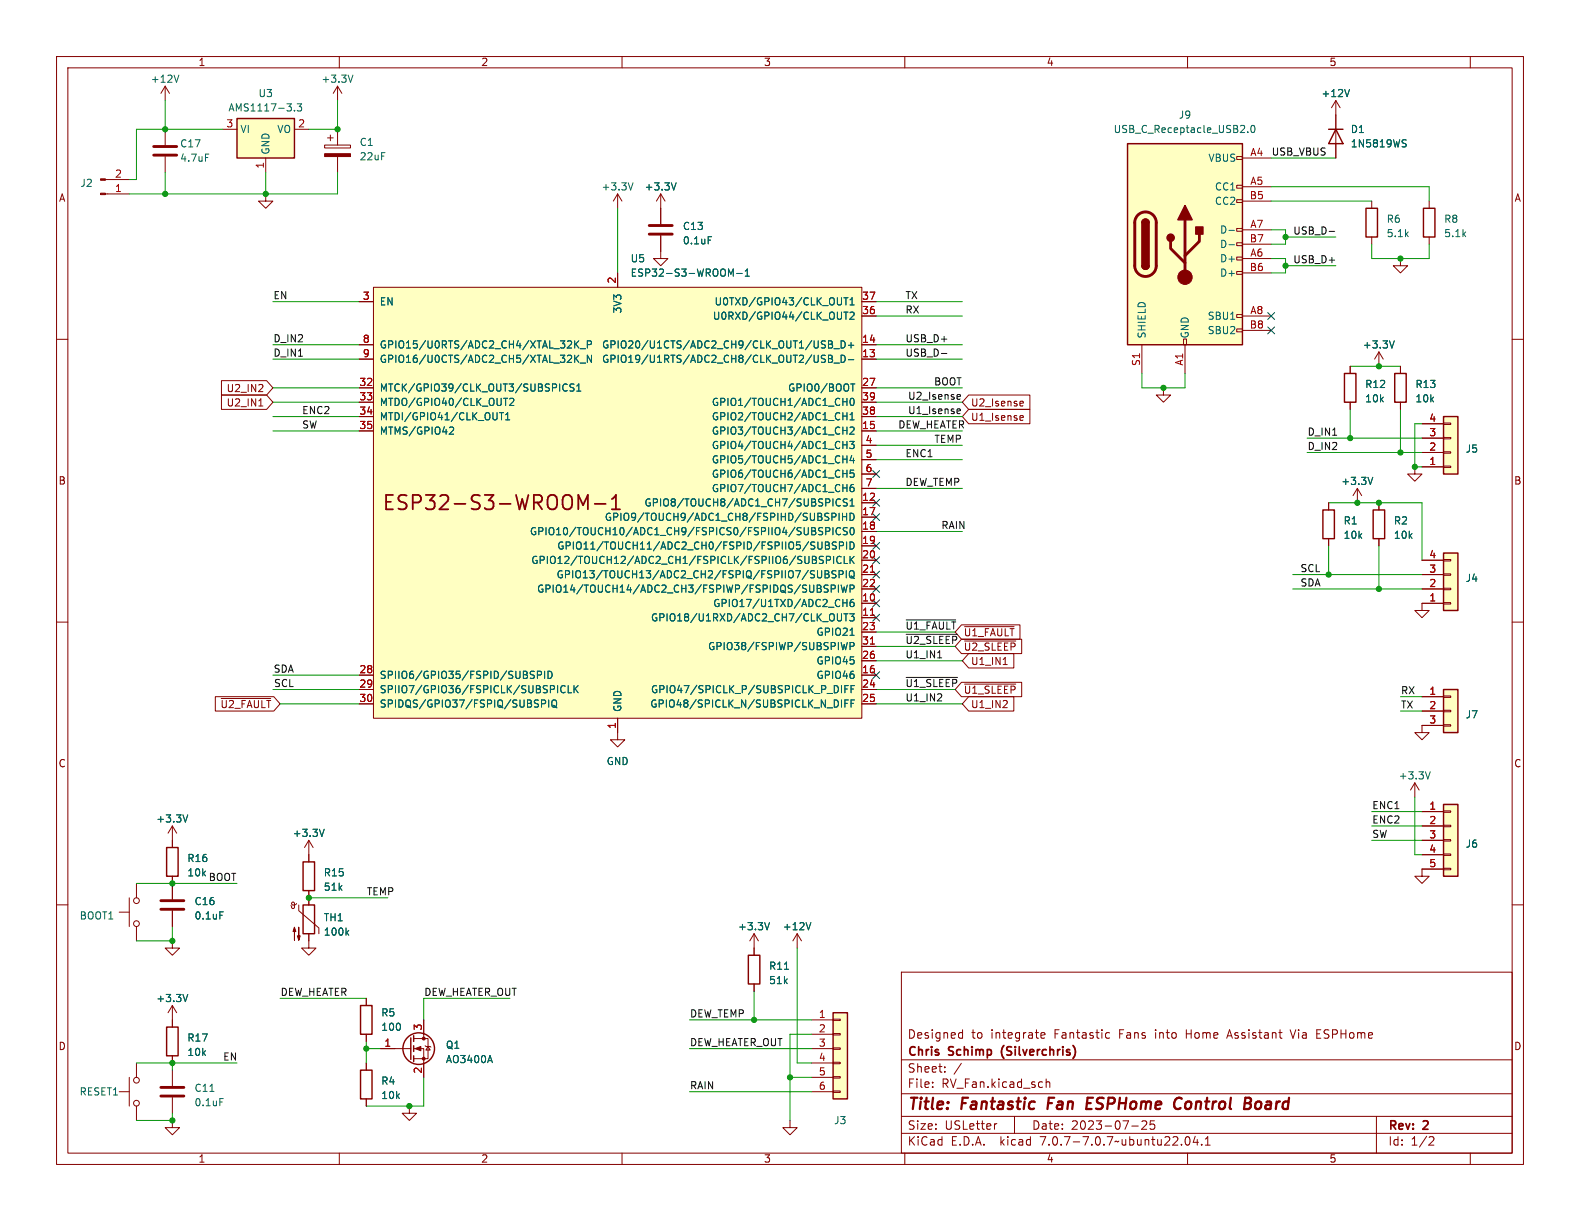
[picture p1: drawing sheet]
<svg xmlns="http://www.w3.org/2000/svg" width="279mm" height="216mm" viewBox="0 0 279 216" stroke-linecap="round" stroke-linejoin="round" font-family="sans-serif">
<g fill="none" stroke="#840000" stroke-width=".18">
<path d="M10 10h259.4v195.9h-259.4zM12 12h255.4v191.9h-255.4zM29.2 15.2l-.8 1.3M29.2 15.2v2.6M29.2 15.2l.8 1.3M59.7 15.2l-.8 1.3M59.7 15.2v2.6M59.7 15.2l.8 1.3M60 10v2M110 10v2M160 10v2M210 10v2"/>
<path d="M236.2 17.8v10.1M236.2 17.8l-.7 1.3M236.2 17.8l.8 1.3M260 10v2M18.6 31.8h4.3M18.6 34.3h4.3M29.2 22.9v2.8M29.2 27.7v2.8M39.4 22.9h2.5M47 34.3v1.3h1.3l-1.3 1.2-1.3-1.2h1.3M47 27.9v2.6M52.1 22.9h2.5"/>
<path d="M57.4 25.7h4.6v.5h-4.6zM57.9 24.4h1M58.4 23.9v1M59.7 22.9v2.8M59.7 27.7v2.8M109.2 34.3v2.5M109.2 34.3l-.7 1.3M109.2 34.3l.8 1.3M116.8 34.3v5.3M116.8 34.3l-.7 1.3M116.8 34.3l.8 1.3M218.7 35.3h1v.5h-1z"/>
<path d="M218.7 32.8h1v.5h-1zM218.7 27.7h1v.5h-1zM219.7 27.9h5.1M219.7 33h5.1M219.7 35.6h5.1M242.6 35.6v1.2M252.7 35.6v1.2M10 60h2M63.5 53.3h2.5M66 50.8h86.4v76.2h-86.4zM109.2 48.3v2.5M116.8 41.7v4h1.3l-1.3 1.3-1.2-1.3h1.2"/>
<path d="M152.4 55.9h2.5M152.4 53.3h2.5M209.3 59.9h.5v1.1h-.5zM218.7 58.2h1v.5h-1zM218.7 55.6h1v.5h-1zM218.7 48h1v.5h-1zM218.7 45.5h1v.5h-1zM218.7 42.9h1v.5h-1zM218.7 40.4h1v.5h-1zM219.7 45.7h5.1M219.7 40.6h5.1M219.7 55.9h5.1"/>
<path d="M219.7 48.3h5.1M219.7 43.2h5.1M219.7 58.4h5.1M242.6 41.9v1.3M247.6 45.7v1.3h1.3l-1.3 1.3-1.2-1.3h1.2M252.7 41.9v1.3M267.4 60h2M39.2 67.3h7.9l1.2 1.3-1.2 1.3h-7.9zM39.2 69.8h7.9l1.2 1.3-1.2 1.3h-7.9zM45.8 71.8h.7M63.5 63.5h2.5M63.5 61h2.5"/>
<path d="M63.5 76.2h2.5M63.5 68.6h2.5M63.5 71.1h2.5M63.5 73.7h2.5M152.4 63.5h2.5M152.4 61h2.5M152.4 76.2h2.5M152.4 68.6h2.5M152.4 71.1h2.5M152.4 73.7h2.5M152.4 78.7h2.5M171.3 69.8h10.8v2.6h-10.8l-1.1-1.3z"/>
<path d="M171.3 72.4h10.8v2.5h-10.8l-1.1-1.2zM180.5 70.9l.4 .1 .1 .2-.6 .2M180.5 73.5h.4l.1 .3-.6 .1M180.9 71.7l-.4 .1M180.9 74.3h-.4M201.9 61v5M205.7 68.6v1.3h1.3l-1.3 1.2-1.2-1.2h1.2M209.5 61v5M238.8 64.8v1.2M238.8 71.1v1.3M243.8 62.2l-.7 1.3M243.8 62.2v2.6"/>
<path d="M243.8 62.2l.8 1.3M247.6 64.8v1.2M247.6 71.1v1.3M251.5 77.5h3.8M251.5 74.9h3.8M255.3 74.8h1.2v.3h-1.2zM255.3 77.3h1.2v.3h-1.2zM255.3 79.9h1.2v.2h-1.2zM152.4 88.9h2.5M152.4 91.4h2.5M152.4 94h2.5M152.4 96.5h2.5"/>
<path d="M152.4 99.1h2.5M152.4 81.3h2.5M152.4 83.8h2.5M152.4 86.4h2.5M234.9 88.9v1.3M234.9 95.3v1.2M240 86.4l-.7 1.2M240 86.4v2.5M240 86.4l.8 1.2M243.8 88.9v1.3M243.8 95.3v1.2M250.2 82.6v1.2h1.3l-1.3 1.3-1.3-1.3h1.3"/>
<path d="M251.5 82.6h3.8M251.5 80h3.8M251.5 99.1h3.8M255.3 82.4h1.2v.3h-1.2zM255.3 98.9h1.2v.3h-1.2zM10 110h2M63.5 119.4h2.5M152.4 106.7h2.5M152.4 109.2h2.5M152.4 119.4h2.5M152.4 101.6h2.5M152.4 104.1h2.5"/>
<path d="M152.4 111.8h2.5M152.4 116.8h2.5M152.4 114.3h2.5M170 113h10.7v2.6h-10.7l-1.1-1.3zM170 110.5h10.4v2.5h-10.4l-1.1-1.2zM170.6 113.3h9M170.6 110.8h8.7M171.3 115.6h8v2.5h-8l-1.1-1.3zM177.4 117.5h.7M251.5 101.6h3.8M251.5 104.1h3.8M255.3 101.5h1.2v.2h-1.2z"/>
<path d="M255.3 104h1.2v.3h-1.2zM255.3 106.6h1.2v.2h-1.2zM255.3 106.7h-3.8v1.3h1.2l-1.2 1.2-1.3-1.2h1.3M267.4 110h2M38.1 123.2h10.3l1.1 1.3-1.1 1.2h-10.3zM39.1 123.5h8.8M63.5 121.9h2.5M63.5 124.5h2.5M109.2 127v3.8h1.3l-1.3 1.3-1.3-1.3h1.3M152.4 121.9h2.5M152.4 124.5h2.5M170 120.6h10.7v2.6h-10.7l-1.1-1.3z"/>
<path d="M170.6 121h9M171.3 123.2h8v2.5h-8l-1.1-1.2zM250.2 138.4l-.8 1.3M250.2 138.4v2.6M250.2 138.4l.8 1.3M251.5 123.2h3.8M251.5 125.7h3.8M255.3 128.1h1.2v.3h-1.2zM255.3 125.6h1.2v.3h-1.2zM255.3 123.1h1.2v.2h-1.2zM255.3 128.3h-3.8v1.2h1.2l-1.2 1.3-1.3-1.3h1.3M10 160h2"/>
<path d="M22.9 158.8v5M24.1 156.2v2.6M30.5 146.1v3.8M30.5 154.9v4.1M30.5 146.1l.7 1.2M30.5 146.1l-.8 1.2M52.5 159.8l-.3 .2h-.3l-.3-.1v-.3l.3-.1 .2 .2v.7l-.2 .2h-.3l-.2-.5M54.6 148.6v3.8M54.6 157.5v2.5M54.6 148.6l-.8 1.3M54.6 148.6l.8 1.3M251.5 143.5h3.8"/>
<path d="M251.5 146.1h3.8M251.5 148.6h3.8M251.5 151.1h3.8M255.3 153.5h1.2v.3h-1.2zM255.3 151h1.2v.3h-1.2zM255.3 148.5h1.2v.2h-1.2zM255.3 145.9h1.2v.3h-1.2zM255.3 143.4h1.2v.2h-1.2zM255.3 153.7h-3.8v1.2h1.2l-1.2 1.3-1.3-1.3h1.3M267.4 160h2M21.1 161.3h1.8M24.1 163.8v2.6"/>
<path d="M30.5 166.4v1.2h-1.3l1.3 1.3 1.2-1.3h-1.2M30.5 177.8l-.8 1.3M30.5 161v2.8M30.5 177.8v3.8M30.5 177.8l.7 1.3M52.8 160v1l3.6 3.1v1M54.6 165.1v2.5h1.3l-1.3 1.3-1.3-1.3h1.3M64.8 176.5v1.3M133.3 165.1v3.8M133.3 174v1.3M133.3 165.1l-.7 1.3M133.3 165.1l.8 1.3"/>
<path d="M141 165.1l-.8 1.3M141 165.1v2.5M141 165.1l.7 1.3M159.4 171.9h108v32h-108zM21.1 193h1.8M22.9 190.5v5.1M24.1 188v2.5M24.1 195.6v2.5M30.5 198.1v1.3h1.2l-1.2 1.3-1.3-1.3h1.3M30.5 186.7v1.3M30.5 189.2v2.8M30.5 194.1v2.8"/>
<path d="M64.8 182.9v1.3M64.8 188v1.2M64.8 194.3v1.3M67.3 185.4h5.3M72.4 195.6v1.3h1.3l-1.3 1.2-1.3-1.2h1.3M73.2 185.4h1.7v5.1M73.2 183.6h2.5v3.6h-2.5M74.9 180.3v3.3M75.2 184.9l.1 .1h.8l.1 .2M75.7 185l.4 .7h-.8zM139.7 198.1v1.3h1.3l-1.3 1.3-1.3-1.3h1.3M143.5 185.4h3.8"/>
<path d="M143.5 193h3.8M143.5 180.3h3.8M143.5 182.9h3.8M143.5 188h3.8M143.5 190.5h3.8M147.3 192.9h1.3v.3h-1.3zM147.3 190.4h1.3v.2h-1.3zM147.3 187.8h1.3v.3h-1.3zM147.3 185.3h1.3v.2h-1.3zM147.3 182.8h1.3v.2h-1.3zM147.3 180.2h1.3v.3h-1.3zM159.4 197.4h108"/>
<path d="M159.4 193.4h108M159.4 187.4h108M164.9 192.1v.2M164.9 191.4v.1M167.1 189.4v.2M167.1 188.7v.1M169.8 182.6l.4 .1M170 188l-1.3 1.9M170.2 182.1v1.5M170.2 183.5l-.4 .1M176.3 198.7l-.3 .1M179.4 197.4v3"/>
<path d="M184.1 183.1l.7-.2-.1-.2-.4-.1-.2 .2v.7h.6M185 190.8v1.5M185 191.4l.2-.1 .4 .1v.9M195.6 183.5h.6M195.6 182.7h.6M200.1 199.1h1.2M201.9 198.3l.6-.1 .2 .1 .1 .3-.9 1.1h.9M204.1 198.2h-.7v.7l.2-.1h.5l.1 .2-.1 .5-.2 .2-.5-.2M217.1 183.2h.7M217.4 182.1l-.5 1.5M228.1 182.1l.5 1.5M232.9 182.8h.5"/>
<path d="M233.6 182.1h-.7v1.5h.7M243.4 197.4v6.5M60 203.9v2M110 203.9v2M159.4 200.4h108M160 203.9v2M209.7 201.1l.2-.1a.81 .81 0 0 1 .6 .6 .81 .81 0 0 1-.3 .8l-.1 .1a.81 .81 0 0 1-.4-1.4zM210 203.9v2M211.4 200.9l-.4 1.1h.9M211.7 201.5v1M212.5 202.3v.2M213.1 202.5h.9"/>
<path d="M213.1 201.4l.5-.4v1.5M252.9 201l.5 .1 .2 .3-1 1.1h1M260 203.9v2"/>
<circle cx="24.1" cy="159.3" r=".51"/>
<circle cx="24.1" cy="163.3" r=".51"/>
<circle cx="24.1" cy="195.1" r=".51"/>
<circle cx="24.1" cy="191" r=".51"/>
</g>
<path d="M185.5 194.1l-.3 2M192.2 195.1h.7M193.3 194.1h-1l-.2 2h.9M208.1 194.2a.67 .67 0 0 1 .9 .1M208.8 195.9a.73 .73 0 0 1-.9 .1M221.1 195.2l.1 .5M221.2 194.3v.2l-.1 .4M222.7 194.8a.62 .62 0 0 0-.7 .4v.7l.3 .2h.3" fill="none" stroke="#840000" stroke-width=".4"/>
<g fill="none" stroke="#840000" stroke-width=".25">
<path d="M41.9 21h10.2v6.9h-10.2zM199.4 25.4h20.3v35.6h-20.3zM201.9 39.4a.64 .64 0 0 1 .7-.7 .64 .64 0 0 1 .6 .7M234.9 22.9h2.6M236.2 22.9l1.3 2.5h-2.6zM241.6 36.8h2v5.1h-2zM251.7 36.8h2v5.1h-2zM201.9 47a.64 .64 0 0 0 .7 .6 .64 .64 0 0 0 .6-.6M237.7 66h2.1v5.1h-2.1zM246.6 66h2.1v5.1h-2.1zM255.3 73.7h2.5v10.1h-2.5zM233.9 90.2h2.1v5.1h-2.1z"/>
<path d="M242.8 90.2h2.1v5.1h-2.1zM255.3 97.8h2.5v10.2h-2.5zM255.3 121.9h2.5v7.6h-2.5zM29.5 149.9h2v5h-2zM53.6 152.4h2v5.1h-2zM255.3 142.2h2.5v12.7h-2.5zM53.6 160h2v5.1h-2zM63.8 177.8h2v5.1h-2zM132.3 168.9h2.1v5.1h-2.1zM147.3 179.1h2.6v15.2h-2.6zM29.5 181.6h2v5.1h-2zM63.8 189.2h2v5.1h-2z"/>
<path d="M72.6 183.5v3.8M73.2 183.1v1.1M73.2 184.9v1M73.2 186.7v1"/>
<circle cx="74" cy="185.4" r="2.79"/>
</g>
<g fill="none" stroke="#006464" stroke-width=".18">
<path d="M31.6 13.3l-.4 1.2M52.1 19.5v.1M52.6 18.4h.7l-.4 .4 .4 .2v.5l-.2 .1-.5-.1M62.4 13.3l-.4 1.2M238.6 15.8l-.4 1.3M36.3 27.2h.6M111.9 32.3l-.4 1.3M119.6 32.3l-.5 1.3M220.6 23.3v.1M221.3 22.3l.2-.1a.68 .68 0 0 1 .4 .6 .68 .68 0 0 1-.4 .6l-.2-.1-.1-.3zM248.2 25.3l.3 .1 .2 .3-.3 .3h-.3M248.2 24.7l.5 .1"/>
<path d="M125.2 41.9h.6M129.2 48.5l.5-.9v1.2M130.3 48.4h.9M131.8 48.8h.7M131.8 47.9l.3-.3v1.2M149.2 55.2h.8M149.2 52.6h.8M149.6 52.6v1.3M149.6 55.2v1.3M150.3 55.3l.5-.1 .2 .4-.7 .9h.7M150.3 53l.4-.4v1.3M150.3 53.9h.7"/>
<path d="M217.3 40.7h1M217.3 43.3h1M79.7 75.5l.4 .1 .1 .3-.8 .9h.8M88.3 73h.7M88.7 73v1.2M89 70.4h.8M89.4 70.4v1.3M89.4 74.2h.7M89.4 73.3l.4-.3v1.2M90.1 70.6l.5-.2 .3 .4-.8 .9h.8M100.3 68a.6 .6 0 0 0-.8 .4 .6 .6 0 0 0 .6 .8l.2-.2M101.5 68l-.5-.1-.2 .1v.4l.6 .2 .1 .3-.2 .3-.5-.1"/>
<path d="M101.6 60.3v1.2M101.6 62.8v1.3M101.8 60.8l.6 .7M101.8 63.4l.6 .7M102 69.2h.7M102 68.3l.4-.4v1.3M102.4 60.3l-.8 .7M102.4 62.8l-.8 .7M102.6 64.2h1M102.6 61.7h1M103.9 60.9h.6l.1-.2-.1-.3-.6-.1v1.2M104.6 62.8v1.3l-.7-1.3v1.3"/>
<path d="M145.8 62.8l.2 .1M145.9 63.6v.4M146.5 60.3h.4l.3 .2-.3 .4 .3 .1v.3l-.2 .2h-.5zM146.5 62.8h.4l.3 .3-.3 .3 .3 .1v.3l-.2 .3h-.5zM146.5 63.4h.4M146.5 60.9h.4M147.5 64.2h.9M147.5 61.7h.9M148.7 62.8a.64 .64 0 0 1 .8 .6 .64 .64 0 0 1-.8 .7zM148.7 60.3a.64 .64 0 0 1 .8 .6 .64 .64 0 0 1-.8 .6zM149 73v1.2M149 76.1h.8"/>
<path d="M149 73.6h.8M149 71h.8M149 78.7h.8M149.8 70.4v1.3M149.8 73v1.2M149.8 75.5v1.3M149.8 78v1.3M150 63.6h1M150 61.1h1M150.3 78h.7l-.4 .5 .4 .2v.5l-.2 .1-.5-.1M150.3 75.6l.5-.1 .2 .4-.7 .9h.7M150.3 73.3l.4-.3v1.2"/>
<path d="M150.3 74.2h.7M150.4 67.9h.8M150.5 70.5l.1-.1a.68 .68 0 0 1 .5 .7 .68 .68 0 0 1-.5 .6 .84 .84 0 0 1-.1-1.2zM150.5 60.6v.9M150.8 67.9v1.3M246.6 60.3l-.5 1.2M144.9 98.7l.7 .6-.2 .3h-.5M145.4 95.8v1.1l-.2 .1-.3 .1M145.5 93.4l-.5-.1-.2 .1v.4l.6 .2 .1 .3-.3 .3-.4-.1M145.6 98.4h-.5l-.2 .2M146 95.8h.4l.2 .3-.2 .3 .2 .2 .1 .3-.3 .2h-.4zM146 96.4h.4"/>
<path d="M146 94l.6-.1 .1-.2v-.3l-.7-.1v1.3M146.1 99h.6l.2-.2-.1-.3-.7-.1v1.2M147.1 91.4h.6l.1-.2v-.3l-.7-.2v1.3M147.3 93.3v1.3M147.4 98.4v1.2M147.9 95.9l-.5-.1-.2 .3 .1 .3 .5 .2v.4l-.1 .1-.5-.1M148.4 90.7v1.3M148.4 96.5l.6-.1 .2-.1-.1-.3-.7-.2v1.3M148.6 88.3a.6 .6 0 0 0-.8 .5 .6 .6 0 0 0 .6 .7l.2-.1M148.6 93.4a.6 .6 0 0 0-.8 .4 .6 .6 0 0 0 .6 .8l.2-.2M148.7 98.5a.6 .6 0 0 0-.8 .4 .6 .6 0 0 0 .6 .7l.2-.1M149 90.7v1.3"/>
<path d="M149 91.4h.7M149 81.2h.8M149 83.7h.8M149 86.3h.8M149.3 98.4v1.2h.6M149.7 90.7v1.3M149.7 95.8v1.3M149.8 80.6v1.3M149.8 83.1v1.3M149.8 85.7v1.2M149.8 88.3l-.5-.1-.2 .3 .1 .3 .6 .2v.4l-.2 .1-.5-.1M149.8 93.4l-.5-.1-.2 .2 .1 .3 .6 .3v.3l-.2 .2-.5-.1"/>
<path d="M150.3 90.7a.64 .64 0 0 1 .7 .7 .64 .64 0 0 1-.7 .6zM150.3 95.8a.64 .64 0 0 1 .7 .7 .64 .64 0 0 1-.7 .6zM150.3 98.4v1.2M150.3 89.5h.7M150.3 88.6l.4-.4v1.3M150.5 93.4l.1-.1a.68 .68 0 0 1 .5 .6 .68 .68 0 0 1-.5 .7 .84 .84 0 0 1-.1-1.2zM150.5 98.9l.5 .7M150.6 80.5l-.3 .9h.8M150.9 85.7h-.3a.86 .86 0 0 0 0 1.2l.4-.1v-.4l-.2-.2h-.4l-.1 .2M150.9 81v.9M151 83.1h-.6l-.1 .6 .2-.1 .4 .1 .1 .2v.4l-.2 .1-.5-.1M151 98.4l-.7 .7"/>
<path d="M242.8 84.4l-.5 1.3M94 119.3l.4 .1 .1 .3-.3 .3h-.3M94 118.7l.5 .1M95 119.4l.6-.1 .2-.2-.1-.3-.7-.1v1.3M96.3 118.7v1.3M96.9 118.7a.64 .64 0 0 1 .7 .6 .64 .64 0 0 1-.7 .7zM145.3 100.9v1l-.2 .3M145.9 100.9h.4l.3 .3-.3 .3 .3 .1v.3l-.2 .3h-.5zM145.9 101.5h.4M146.4 103.5l-.4-.1-.2 .2v.3l.5 .3 .1 .3-.2 .2h-.5M147 104.1h.6l.1-.2v-.3l-.7-.2v1.3M147.8 101l-.4-.1-.3 .3 .1 .3 .6 .2v.4l-.2 .1-.5-.1"/>
<path d="M148.1 108.5v1.1l.2 .2 .4-.1 .1-.1v-1.1M148.3 103.4v1.3M148.4 101.6l.6-.1 .1-.2-.1-.3-.6-.1v1.3M148.7 103.4l.3 1.3 .3-.9 .2 .9 .3-1.3M149 106v1.3M149 106.6h.8M149.2 108.5h.8M149.6 108.5v1.3M149.7 100.9v1.3M149.8 106v1.3M149.8 113.6l-.3 1.3-.2-.9-.3 .9M150.3 101.1l.2-.2a.43 .43 0 0 1 .5 .4v.5a.42 .42 0 0 1-.4 .4 .42 .42 0 0 1-.4-.4z"/>
<path d="M150.3 108.5h.7l-.4 .5 .4 .1v.6l-.2 .1-.5-.1M150.3 104.1h.6l.1-.2v-.3l-.7-.2v1.3M150.3 114.3l.6-.1 .1-.2v-.3l-.7-.1v1.3M150.3 112.3h.7M150.4 101.9l.7 .4M150.9 106l-.3 .1a.86 .86 0 0 0 0 1.2l.4-.2v-.4l-.2-.2h-.4l-.1 .2M95.8 124.4h.6l.1-.2-.1-.3-.6-.1v1.2M97 123.8v1.2M97.6 124l.3-.2a.43 .43 0 0 1 .5 .4v.4a.42 .42 0 0 1-.4 .5 .42 .42 0 0 1-.4-.5zM97.8 124.7l.4 .3M98.2 125l.3 .2M98.6 121.2v1.3"/>
<path d="M99.9 121.4a.6 .6 0 0 0-.8 .4 .6 .6 0 0 0 .6 .7l.2-.1M100.5 121.2v1.3h.6M101.5 121.2v1.3M101.7 121.8l.5 .7M102.2 121.2l-.7 .8M148.8 121.2v1.3M148.8 123.8v1.2M149.4 121.8h.4M149.4 124.4h.4M150 121.2h-.6v1.3M150 123.8h-.6v1.2M150.5 121.8h.4"/>
<path d="M150.5 124.4h.4M151.1 121.2h-.6v1.3M151.1 123.8h-.6v1.2M252.9 136.5l-.4 1.2M33.2 144.1l-.4 1.3M57.3 146.6l-.4 1.3M33.2 175.8l-.4 1.3M38.9 161.2h.6M61.3 164.9l.4 .5M61.7 164.5l-.5 .5M136.1 163.1l-.5 1.3M138.7 171.4h.7"/>
<path d="M143.4 163.1l-.4 1.3M37.1 193h.7M38.9 194.3h.6M86.7 186.6l.4 1.3"/>
</g>
<g fill="#ffffc2" stroke="#ffffc2" stroke-width=".18">
<path d="M199.4 25.4h20.3v35.6h-20.3z"/>
<path d="M255.3 73.7h2.5v10.1h-2.5z"/>
<path d="M41.9 21h10.2v6.9h-10.2z"/>
<path d="M66 50.8h86.4v76.2h-86.4z"/>
<path d="M255.3 142.2h2.5v12.7h-2.5z"/>
<path d="M255.3 97.8h2.5v10.2h-2.5z"/>
<path d="M255.3 121.9h2.5v7.6h-2.5z"/>
<path d="M147.3 179.1h2.6v15.2h-2.6z"/>
</g>
<path d="M27.2 27.4h4M27.2 25.9h4M114.8 39.9h4.1M201.2 38a1.9 1.9 0 0 1 2.1-.4 1.9 1.9 0 0 1 1.2 1.8v7.6a1.91 1.91 0 0 1-1.9 1.9 1.91 1.91 0 0 1-1.9-1.9v-7.8l.1-.6zM209.5 38.9v10.1M114.8 41.4h4.1M207 42.7v1.2l2.5 2.6M212.1 41.4v1.3l-2.6 2.5M28.4 159.3h4.1M28.4 160.8h4.1M28.4 193.8h4.1M28.4 192.3h4.1" fill="none" stroke="#840000" stroke-width=".51"/>
<g fill="#840000" stroke="#840000" stroke-width=".25">
<path d="M201.9 47h1.3a.64 .64 0 0 1-.6 .6 .64 .64 0 0 1-.7-.6z"/>
<path d="M201.9 39.4h1.3v7.6h-1.3z"/>
<path d="M202.1 38.9a.64 .64 0 0 1 .7-.1 .64 .64 0 0 1 .4 .6h-1.3z"/>
<path d="M209.5 36.3l1.3 2.6h-2.5z"/>
<path d="M211.5 40.1h1.2v1.3h-1.2z"/>
<circle cx="207" cy="42" r=".63"/>
</g>
<g fill="#840000" stroke="#840000" stroke-width=".18">
<path d="M52.1 164l.2 .7h-.5l.3-.7v2.2z"/>
<path d="M52.8 164v2.2l-.2-.7h.5l-.3 .7z"/>
<path d="M73.4 185.4l1-.4v.8z"/>
<path d="M17.8 31.6h.8v.3h-.8z"/>
<path d="M17.8 34.2h.8v.2h-.8z"/>
<path d="M57.4 27.2h4.6v.5h-4.6z"/>
<circle cx="209.5" cy="49" r="1.27"/>
<circle cx="74.9" cy="187.2" r=".25"/>
<circle cx="74.9" cy="183.6" r=".25"/>
</g>
<path d="M103.1 89.3l.9-1.8v2.6M105.2 89.1h1.9M108.2 90.1h1.4M108.2 88.2l.7-.7v2.6" fill="none" stroke="#840000" stroke-width=".32"/>
<path d="M153.9 108.8h.7M153.9 101.2h.7M153.9 113.9h.7" fill="none" stroke="#a90000" stroke-width=".18"/>
<path d="M235.1 40.9h.9M166.5 62.5h.9M169.4 72.3l.4 .1v.2l-.6 .1M169.4 69.8h.4v.3l-.6 .1M169.8 73.1h-.4M169.8 70.5l-.4 .1M160.2 112.2h9.1M160.2 109.6h8.8M160.2 119.8h9.1M165.8 116.3h.7" fill="none" stroke="#0f0f0f" stroke-width=".18"/>
<g fill="none" stroke="#009600" stroke-width=".18">
<path d="M29.2 17.8v5.1M59.7 17.8v5.1h-5.1M29.2 30.5v3.8M39.4 22.9h-15.3v8.9h-1.2M47 30.5v3.8M59.7 30.5v3.8h-36.8M109.2 36.8v11.5M224.8 27.9h11.4M224.8 35.6h17.8M224.8 33h27.9v2.6M48.3 53.3h15.2M154.9 53.3h15.3"/>
<path d="M154.9 55.9h15.3M224.8 45.7h2.5v2.6h-2.5M224.8 40.6h2.5v2.6h-2.5M227.3 41.9h8.9M227.3 47h8.9M242.6 43.2v2.5h10.1v-2.5M48.3 61h15.2M48.3 68.6h15.2M48.3 63.5h15.2M48.3 73.7h15.2M48.3 71.1h15.2M48.3 76.2h15.2"/>
<path d="M154.9 61h15.3M154.9 68.6h15.3M154.9 63.5h15.3M154.9 73.7h15.3M154.9 71.1h15.3M154.9 76.2h15.3M154.9 78.7h15.3M201.9 66v2.6h7.6v-2.6M231.1 77.5h20.4M238.8 72.4v5.1M238.8 64.8h8.8M247.6 72.4v7.6"/>
<path d="M251.5 74.9h-1.3v7.7h1.3M154.9 94h15.3M154.9 86.4h15.3M154.9 81.3h15.3M231.1 80h20.4M234.9 88.9h16.6v10.2M234.9 96.5v5.1M243.8 96.5v7.6M48.3 119.4h15.2M154.9 111.8h14M154.9 114.3h14M154.9 116.8h15.3"/>
<path d="M228.6 104.1h22.9M228.6 101.6h22.9M48.3 121.9h15.2M49.5 124.5h14M154.9 124.5h15.3M154.9 121.9h14M247.6 125.7h3.9M247.6 123.2h3.9M24.1 156.2h17.8M54.6 158.8h14M242.6 148.6h8.9M242.6 146.1h8.9"/>
<path d="M242.6 143.5h8.9M250.2 141v10.1h1.3M30.5 163.8v2.6h-6.4M49.5 176.5h15.3M90.2 176.5h-15.3v3.8M133.3 175.3v5M141 167.6v20.4h2.5M24.1 188h17.8M30.5 188v1.2M30.5 196.9v1.2h-6.4M64.8 184.2v3.8M64.8 185.4h2.5"/>
<path d="M74.9 190.5v5.1h-10.1M121.9 193h21.6M121.9 180.3h21.6M121.9 185.4h21.6M139.7 190.5h3.8M143.5 182.9h-3.8v15.2"/>
</g>
<g fill="none" stroke="#000084" stroke-width=".18">
<path d="M224.2 57.8l1.2 1.2M224.2 55.3l1.2 1.2M225.4 57.8l-1.2 1.2M225.4 55.3l-1.2 1.2M154.3 83.2l1.2 1.2M154.3 90.8l1.2 1.2M154.3 88.3l1.2 1.2M154.3 98.5l1.2 1.2M154.3 95.9l1.2 1.2M155.5 83.2l-1.2 1.2M155.5 90.8l-1.2 1.2M155.5 88.3l-1.2 1.2"/>
<path d="M155.5 98.5l-1.2 1.2M155.5 95.9l-1.2 1.2M154.3 106.1l1.2 1.2M154.3 103.5l1.2 1.2M154.3 101l1.2 1.2M154.3 118.8l1.2 1.2M154.3 108.6l1.2 1.2M155.5 106.1l-1.2 1.2M155.5 103.5l-1.2 1.2M155.5 101l-1.2 1.2M155.5 118.8l-1.2 1.2M155.5 108.6l-1.2 1.2"/>
</g>
<g fill="#009600" stroke="#009600" stroke-width=".18">
<circle cx="29.2" cy="22.9" r=".46"/>
<circle cx="47" cy="34.3" r=".46"/>
<circle cx="59.7" cy="22.9" r=".46"/>
<circle cx="29.2" cy="34.3" r=".46"/>
<circle cx="240" cy="88.9" r=".46"/>
<circle cx="227.3" cy="47" r=".46"/>
<circle cx="205.7" cy="68.6" r=".46"/>
<circle cx="30.5" cy="188" r=".46"/>
<circle cx="54.6" cy="158.8" r=".46"/>
<circle cx="72.4" cy="195.6" r=".46"/>
<circle cx="64.8" cy="185.4" r=".46"/>
<circle cx="30.5" cy="166.4" r=".46"/>
<circle cx="30.5" cy="198.1" r=".46"/>
<circle cx="243.8" cy="64.8" r=".46"/>
<circle cx="243.8" cy="88.9" r=".46"/>
<circle cx="247.6" cy="80" r=".46"/>
<circle cx="247.6" cy="45.7" r=".46"/>
<circle cx="238.8" cy="77.5" r=".46"/>
<circle cx="227.3" cy="41.9" r=".46"/>
<circle cx="133.3" cy="180.3" r=".46"/>
<circle cx="139.7" cy="190.5" r=".46"/>
<circle cx="250.2" cy="82.6" r=".46"/>
<circle cx="234.9" cy="101.6" r=".46"/>
<circle cx="243.8" cy="104.1" r=".46"/>
<circle cx="30.5" cy="156.2" r=".46"/>
</g>
<text font-size="3.5" fill="#840000" x="67.5" y="90.6">ESP32-S3-WROOM-1</text>
<g font-size="2.8" fill="#840000">
<text x="160.4" y="196.8">Title:</text>
<text x="170.1" y="196.8">Fantastic</text>
<text x="186.1" y="196.8">Fan</text>
<text x="193.8" y="196.8">ESPHome</text>
<text x="210.1" y="196.8">Control</text>
<text x="223.3" y="196.8">Board</text>
</g>
<g font-size="2.1" fill="#840000">
<text x="160.4" y="183.9">Designed</text>
<text x="171.8" y="183.9">to</text>
<text x="175.3" y="183.9">integrate</text>
<text x="186.6" y="183.9">Fantastic</text>
<text x="198.2" y="183.9">Fans</text>
<text x="204.7" y="183.9">into</text>
<text x="210.3" y="183.9">Home</text>
<text x="217.8" y="183.9">Assistant</text>
<text x="229.2" y="183.9">Via</text>
<text x="233.8" y="183.9">ESPHome</text>
<text x="160.4" y="189.9">Sheet:</text>
<text x="160.4" y="187.1">Chris</text>
<text x="167.9" y="187.1">Schimp</text>
<text x="177.7" y="187.1">(Silverchris)</text>
<text x="160.4" y="192.6">File:</text>
<text x="166.5" y="192.6">RV_Fan.kicad_sch</text>
<text x="160.4" y="202.8">KiCad</text>
<text x="160.4" y="200">Size:</text>
<text x="167.1" y="200">USLetter</text>
<text x="168.1" y="202.8">E.D.A.</text>
<text x="177" y="202.8">kicad</text>
<text x="182.4" y="200">Date:</text>
<text x="184.2" y="202.8">7.0.7-7.0.7~ubuntu22.04.1</text>
<text x="189.4" y="200">2023-07-25</text>
<text x="245.4" y="200.2">Rev:</text>
<text x="245.4" y="202.8">Id:</text>
<text x="249.5" y="202.8">1/2</text>
<text x="251.8" y="200.2">2</text>
</g>
<g font-size="1.8" fill="#840000">
<text x="35" y="11.9">1</text>
<text x="85" y="11.9">2</text>
<text x="135" y="11.9">3</text>
<text x="185" y="11.9">4</text>
<text x="235" y="11.9">5</text>
<text x="10.3" y="35.9">A</text>
<text x="267.7" y="35.9">A</text>
<text x="40" y="69.5">U2_IN2</text>
<text x="40" y="72.1">U2_IN1</text>
<text x="171.6" y="72.1">U2_Isense</text>
<text x="171.6" y="74.6">U1_Isense</text>
<text x="10.3" y="85.9">B</text>
<text x="267.7" y="85.9">B</text>
<text x="170.3" y="112.7">~{U1_FAULT}</text>
<text x="170.3" y="115.3">~{U2_SLEEP}</text>
<text x="171.6" y="117.8">U1_IN1</text>
<text x="38.9" y="125.4">~{U2_FAULT}</text>
<text x="170.3" y="122.9">~{U1_SLEEP}</text>
<text x="171.6" y="125.4">U1_IN2</text>
<text x="10.3" y="135.9">C</text>
<text x="267.7" y="135.9">C</text>
<text x="10.3" y="185.9">D</text>
<text x="267.7" y="185.9">D</text>
<text x="35" y="205.8">1</text>
<text x="85" y="205.8">2</text>
<text x="135" y="205.8">3</text>
<text x="185" y="205.8">4</text>
<text x="235" y="205.8">5</text>
</g>
<g font-size="1.8" fill="#006464">
<text x="26.6" y="14.8">+12V</text>
<text x="45.6" y="17.4">U3</text>
<text x="56.7" y="14.8">+3.3V</text>
<text x="233.6" y="17.4">+12V</text>
<text x="40.3" y="19.9">AMS1117-3.3</text>
<text x="42.4" y="23.7">VI</text>
<text x="48.9" y="23.7">VO</text>
<text x="196.8" y="23.7">USB_C_Receptacle_USB2.0</text>
<text x="208.4" y="21.2">J9</text>
<text x="238.8" y="23.7">D1</text>
<text x="31.8" y="26.3">C17</text>
<text x="31.8" y="28.8">4.7uF</text>
<text x="47.9" y="27.4" transform="rotate(-90 47.9 27.4)">GND</text>
<text x="63.5" y="26">C1</text>
<text x="63.5" y="28.5">22uF</text>
<text x="213.6" y="28.8">VBUS</text>
<text x="238.8" y="26.3">1N5819WS</text>
<text x="14.1" y="33.2">J2</text>
<text x="106.3" y="33.9">+3.3V</text>
<text x="113.9" y="33.9">+3.3V</text>
<text x="214.7" y="33.9">CC1</text>
<text x="120.7" y="40.9">C13</text>
<text x="214.7" y="36.4">CC2</text>
<text x="215.6" y="41.5">D-</text>
<text x="245.1" y="39.6">R6</text>
<text x="255.3" y="39.6">R8</text>
<text x="111.4" y="46.6">U5</text>
<text x="120.7" y="43.4">0.1uF</text>
<text x="215.6" y="46.6">D+</text>
<text x="215.6" y="44">D-</text>
<text x="245.1" y="42.1">5.1k</text>
<text x="255.3" y="42.1">5.1k</text>
<text x="111.4" y="49.1">ESP32-S3-WROOM-1</text>
<text x="215.6" y="49.1">D+</text>
<text x="67.1" y="54.2">EN</text>
<text x="110.1" y="55.5" transform="rotate(-90 110.1 55.5)">3V3</text>
<text x="126" y="56.7">U0RXD/GPIO44/CLK_OUT2</text>
<text x="126.3" y="54.2">U0TXD/GPIO43/CLK_OUT1</text>
<text x="202.8" y="59.9" transform="rotate(-90 202.8 59.9)">SHIELD</text>
<text x="210.4" y="59.9" transform="rotate(-90 210.4 59.9)">GND</text>
<text x="213.5" y="56.7">SBU1</text>
<text x="213.5" y="59.3">SBU2</text>
<text x="67.1" y="61.8">GPIO15/U0RTS/ADC2_CH4/XTAL_32K_P</text>
<text x="67.1" y="64.4">GPIO16/U0CTS/ADC2_CH5/XTAL_32K_N</text>
<text x="106.4" y="64.4">GPIO19/U1RTS/ADC2_CH8/CLK_OUT2/USB_D-</text>
<text x="106.4" y="61.8">GPIO20/U1CTS/ADC2_CH9/CLK_OUT1/USB_D+</text>
<text x="240.9" y="61.8">+3.3V</text>
<text x="67.1" y="69.4">MTCK/GPIO39/CLK_OUT3/SUBSPICS1</text>
<text x="67.1" y="72">MTDO/GPIO40/CLK_OUT2</text>
<text x="125.8" y="72">GPIO1/TOUCH1/ADC1_CH0</text>
<text x="139.3" y="69.4">GPIO0/BOOT</text>
<text x="241.3" y="71.3">10k</text>
<text x="241.3" y="68.8">R12</text>
<text x="250.2" y="71.3">10k</text>
<text x="250.2" y="68.8">R13</text>
<text x="67.1" y="74.5">MTDI/GPIO41/CLK_OUT1</text>
<text x="67.1" y="77.1">MTMS/GPIO42</text>
<text x="125.8" y="77.1">GPIO3/TOUCH3/ADC1_CH2</text>
<text x="125.8" y="74.5">GPIO2/TOUCH2/ADC1_CH1</text>
<text x="125.8" y="79.6">GPIO4/TOUCH4/ADC1_CH3</text>
<text x="125.8" y="82.1">GPIO5/TOUCH5/ADC1_CH4</text>
<text x="259.1" y="80.2">J5</text>
<text x="113.9" y="89.8">GPIO8/TOUCH8/ADC1_CH7/SUBSPICS1</text>
<text x="125.8" y="84.7">GPIO6/TOUCH6/ADC1_CH5</text>
<text x="125.8" y="87.2">GPIO7/TOUCH7/ADC1_CH6</text>
<text x="237.1" y="86">+3.3V</text>
<text x="93.6" y="94.8">GPIO10/TOUCH10/ADC1_CH9/FSPICS0/FSPIIO4/SUBSPICS0</text>
<text x="106.9" y="92.3">GPIO9/TOUCH9/ADC1_CH8/FSPIHD/SUBSPIHD</text>
<text x="237.5" y="92.9">R1</text>
<text x="237.5" y="95.5">10k</text>
<text x="246.4" y="92.9">R2</text>
<text x="246.4" y="95.5">10k</text>
<text x="93.8" y="99.9">GPIO12/TOUCH12/ADC2_CH1/FSPICLK/FSPIIO6/SUBSPICLK</text>
<text x="98.4" y="97.4">GPIO11/TOUCH11/ADC2_CH0/FSPID/FSPIIO5/SUBSPID</text>
<text x="94.9" y="105">GPIO14/TOUCH14/ADC2_CH3/FSPIWP/FSPIDQS/SUBSPIWP</text>
<text x="98.3" y="102.5">GPIO13/TOUCH13/ADC2_CH2/FSPIQ/FSPIIO7/SUBSPIQ</text>
<text x="126" y="107.5">GPIO17/U1TXD/ADC2_CH6</text>
<text x="259.1" y="103.1">J4</text>
<text x="115" y="110.1">GPIO18/U1RXD/ADC2_CH7/CLK_OUT3</text>
<text x="144.3" y="112.6">GPIO21</text>
<text x="125.1" y="115.2">GPIO38/FSPIWP/SUBSPIWP</text>
<text x="144.3" y="117.7">GPIO45</text>
<text x="67.1" y="120.2">SPIIO6/GPIO35/FSPID/SUBSPID</text>
<text x="67.1" y="122.8">SPIIO7/GPIO36/FSPICLK/SUBSPICLK</text>
<text x="67.1" y="125.3">SPIDQS/GPIO37/FSPIQ/SUBSPIQ</text>
<text x="110.1" y="126" transform="rotate(-90 110.1 126)">GND</text>
<text x="114.9" y="125.3">GPIO48/SPICLK_N/SUBSPICLK_N_DIFF</text>
<text x="115" y="122.8">GPIO47/SPICLK_P/SUBSPICLK_P_DIFF</text>
<text x="144.3" y="120.2">GPIO46</text>
<text x="259.1" y="127.2">J7</text>
<text x="107.2" y="135.5">GND</text>
<text x="247.2" y="138">+3.3V</text>
<text x="27.5" y="145.6">+3.3V</text>
<text x="51.7" y="148.2">+3.3V</text>
<text x="33" y="155.2">10k</text>
<text x="33" y="152.6">R16</text>
<text x="57.2" y="155.2">R15</text>
<text x="259.1" y="150.1">J6</text>
<text x="34.3" y="160.2">C16</text>
<text x="57.2" y="157.7">51k</text>
<text x="14" y="162.8">BOOT1</text>
<text x="34.3" y="162.8">0.1uF</text>
<text x="57.2" y="163.1">TH1</text>
<text x="57.2" y="165.6">100k</text>
<text x="130.4" y="164.7">+3.3V</text>
<text x="138.3" y="164.7">+12V</text>
<text x="135.9" y="171.7">R11</text>
<text x="27.5" y="177.4">+3.3V</text>
<text x="67.3" y="179.9">R5</text>
<text x="135.9" y="174.2">51k</text>
<text x="33" y="184.4">R17</text>
<text x="67.3" y="182.5">100</text>
<text x="78.7" y="185.6">Q1</text>
<text x="33" y="186.9">10k</text>
<text x="67.3" y="192">R4</text>
<text x="78.7" y="188.2">AO3400A</text>
<text x="14" y="193.9">RESET1</text>
<text x="34.3" y="193.3">C11</text>
<text x="34.3" y="195.8">0.1uF</text>
<text x="67.3" y="194.5">10k</text>
<text x="147.4" y="199">J3</text>
</g>
<g font-size="1.8" fill="#a90000">
<text x="39.9" y="22.6">3</text>
<text x="52.6" y="22.6">2</text>
<text x="46.7" y="29.9" transform="rotate(-90 46.7 29.9)">1</text>
<text x="221" y="27.7">A4</text>
<text x="20.2" y="34">1</text>
<text x="20.2" y="31.5">2</text>
<text x="220.9" y="35.3">B5</text>
<text x="221" y="32.8">A5</text>
<text x="221" y="40.4">A7</text>
<text x="220.9" y="42.9">B7</text>
<text x="221" y="45.5">A6</text>
<text x="64.1" y="53.1">3</text>
<text x="109" y="50.2" transform="rotate(-90 109 50.2)">2</text>
<text x="152.4" y="53.1">37</text>
<text x="220.9" y="48">B6</text>
<text x="152.4" y="55.6">36</text>
<text x="220.9" y="58.2">B8</text>
<text x="221" y="55.6">A8</text>
<text x="64.1" y="60.7">8</text>
<text x="64.1" y="63.2">9</text>
<text x="152.4" y="63.2">13</text>
<text x="152.4" y="60.7">14</text>
<text x="201.7" y="64.8" transform="rotate(-90 201.7 64.8)">S1</text>
<text x="209.3" y="64.8" transform="rotate(-90 209.3 64.8)">A1</text>
<text x="63.5" y="68.3">32</text>
<text x="63.5" y="70.9">33</text>
<text x="152.4" y="68.3">27</text>
<text x="152.4" y="70.9">39</text>
<text x="63.5" y="73.4">34</text>
<text x="63.5" y="75.9">35</text>
<text x="152.4" y="75.9">15</text>
<text x="152.4" y="73.4">38</text>
<text x="252.7" y="77.2">3</text>
<text x="252.7" y="74.7">4</text>
<text x="153" y="78.5">4</text>
<text x="153" y="81">5</text>
<text x="153" y="83.6">6</text>
<text x="252.7" y="82.3">1</text>
<text x="252.7" y="79.8">2</text>
<text x="152.4" y="88.6">12</text>
<text x="153" y="86.1">7</text>
<text x="152.4" y="91.2">17</text>
<text x="152.4" y="93.7">18</text>
<text x="152.4" y="96.3">19</text>
<text x="152.4" y="98.8">20</text>
<text x="152.4" y="101.3">21</text>
<text x="252.7" y="101.3">3</text>
<text x="252.7" y="98.8">4</text>
<text x="152.4" y="106.4">10</text>
<text x="152.4" y="103.9">22</text>
<text x="252.7" y="106.4">1</text>
<text x="252.7" y="103.9">2</text>
<text x="152.4" y="109">11</text>
<text x="152.4" y="111.5">23</text>
<text x="63.5" y="119.1">28</text>
<text x="152.4" y="119.1">16</text>
<text x="152.4" y="116.6">26</text>
<text x="152.4" y="114">31</text>
<text x="63.5" y="121.7">29</text>
<text x="63.5" y="124.2">30</text>
<text x="152.4" y="121.7">24</text>
<text x="152.4" y="124.2">25</text>
<text x="252.7" y="122.9">1</text>
<text x="252.7" y="125.5">2</text>
<text x="109" y="129" transform="rotate(-90 109 129)">1</text>
<text x="252.7" y="128">3</text>
<text x="252.7" y="143.3">1</text>
<text x="252.7" y="145.8">2</text>
<text x="252.7" y="148.3">3</text>
<text x="252.7" y="150.9">4</text>
<text x="252.7" y="153.4">5</text>
<text x="67.9" y="185.2">1</text>
<text x="74.7" y="182.3" transform="rotate(-90 74.7 182.3)">3</text>
<text x="144.7" y="180.1">1</text>
<text x="144.7" y="182.6">2</text>
<text x="144.7" y="185.2">3</text>
<text x="74.7" y="189.9" transform="rotate(-90 74.7 189.9)">2</text>
<text x="144.7" y="187.7">4</text>
<text x="144.7" y="190.2">5</text>
<text x="144.7" y="192.8">6</text>
</g>
<g font-size="1.8" fill="#0f0f0f">
<text x="224.8" y="27.6">USB_VBUS</text>
<text x="228.6" y="41.6">USB_D-</text>
<text x="228.6" y="46.6">USB_D+</text>
<text x="48.3" y="53">EN</text>
<text x="160" y="53">TX</text>
<text x="160" y="55.5">RX</text>
<text x="48.3" y="60.6">D_IN2</text>
<text x="48.3" y="63.2">D_IN1</text>
<text x="160" y="63.2">USB_D-</text>
<text x="160" y="60.6">USB_D+</text>
<text x="160.5" y="70.8">U2_Isense</text>
<text x="165.1" y="68.2">BOOT</text>
<text x="53.3" y="75.9">SW</text>
<text x="53.3" y="73.3">ENC2</text>
<text x="158.7" y="75.9">DEW_HEATER</text>
<text x="160.5" y="73.3">U1_Isense</text>
<text x="231.1" y="77.1">D_IN1</text>
<text x="160" y="80.9">ENC1</text>
<text x="165.1" y="78.4">TEMP</text>
<text x="231.1" y="79.7">D_IN2</text>
<text x="160" y="86">DEW_TEMP</text>
<text x="166.4" y="93.6">RAIN</text>
<text x="229.9" y="101.3">SCL</text>
<text x="229.9" y="103.8">SDA</text>
<text x="160" y="114">~{U2_SLEEP}</text>
<text x="160" y="111.4">~{U1_FAULT}</text>
<text x="48.3" y="119">SDA</text>
<text x="160" y="116.5">U1_IN1</text>
<text x="48.4" y="121.6">SCL</text>
<text x="160" y="124.1">U1_IN2</text>
<text x="160" y="121.6">~{U1_SLEEP}</text>
<text x="247.6" y="122.8">RX</text>
<text x="247.6" y="125.4">TX</text>
<text x="242.6" y="143.2">ENC1</text>
<text x="242.6" y="148.2">SW</text>
<text x="242.6" y="145.7">ENC2</text>
<text x="36.8" y="155.9">BOOT</text>
<text x="64.8" y="158.4">TEMP</text>
<text x="49.5" y="176.2">DEW_HEATER</text>
<text x="74.9" y="176.2">DEW_HEATER_OUT</text>
<text x="121.9" y="180">DEW_TEMP</text>
<text x="121.9" y="185.1">DEW_HEATER_OUT</text>
<text x="39.4" y="187.6">EN</text>
<text x="121.9" y="192.7">RAIN</text>
</g>
</svg>
